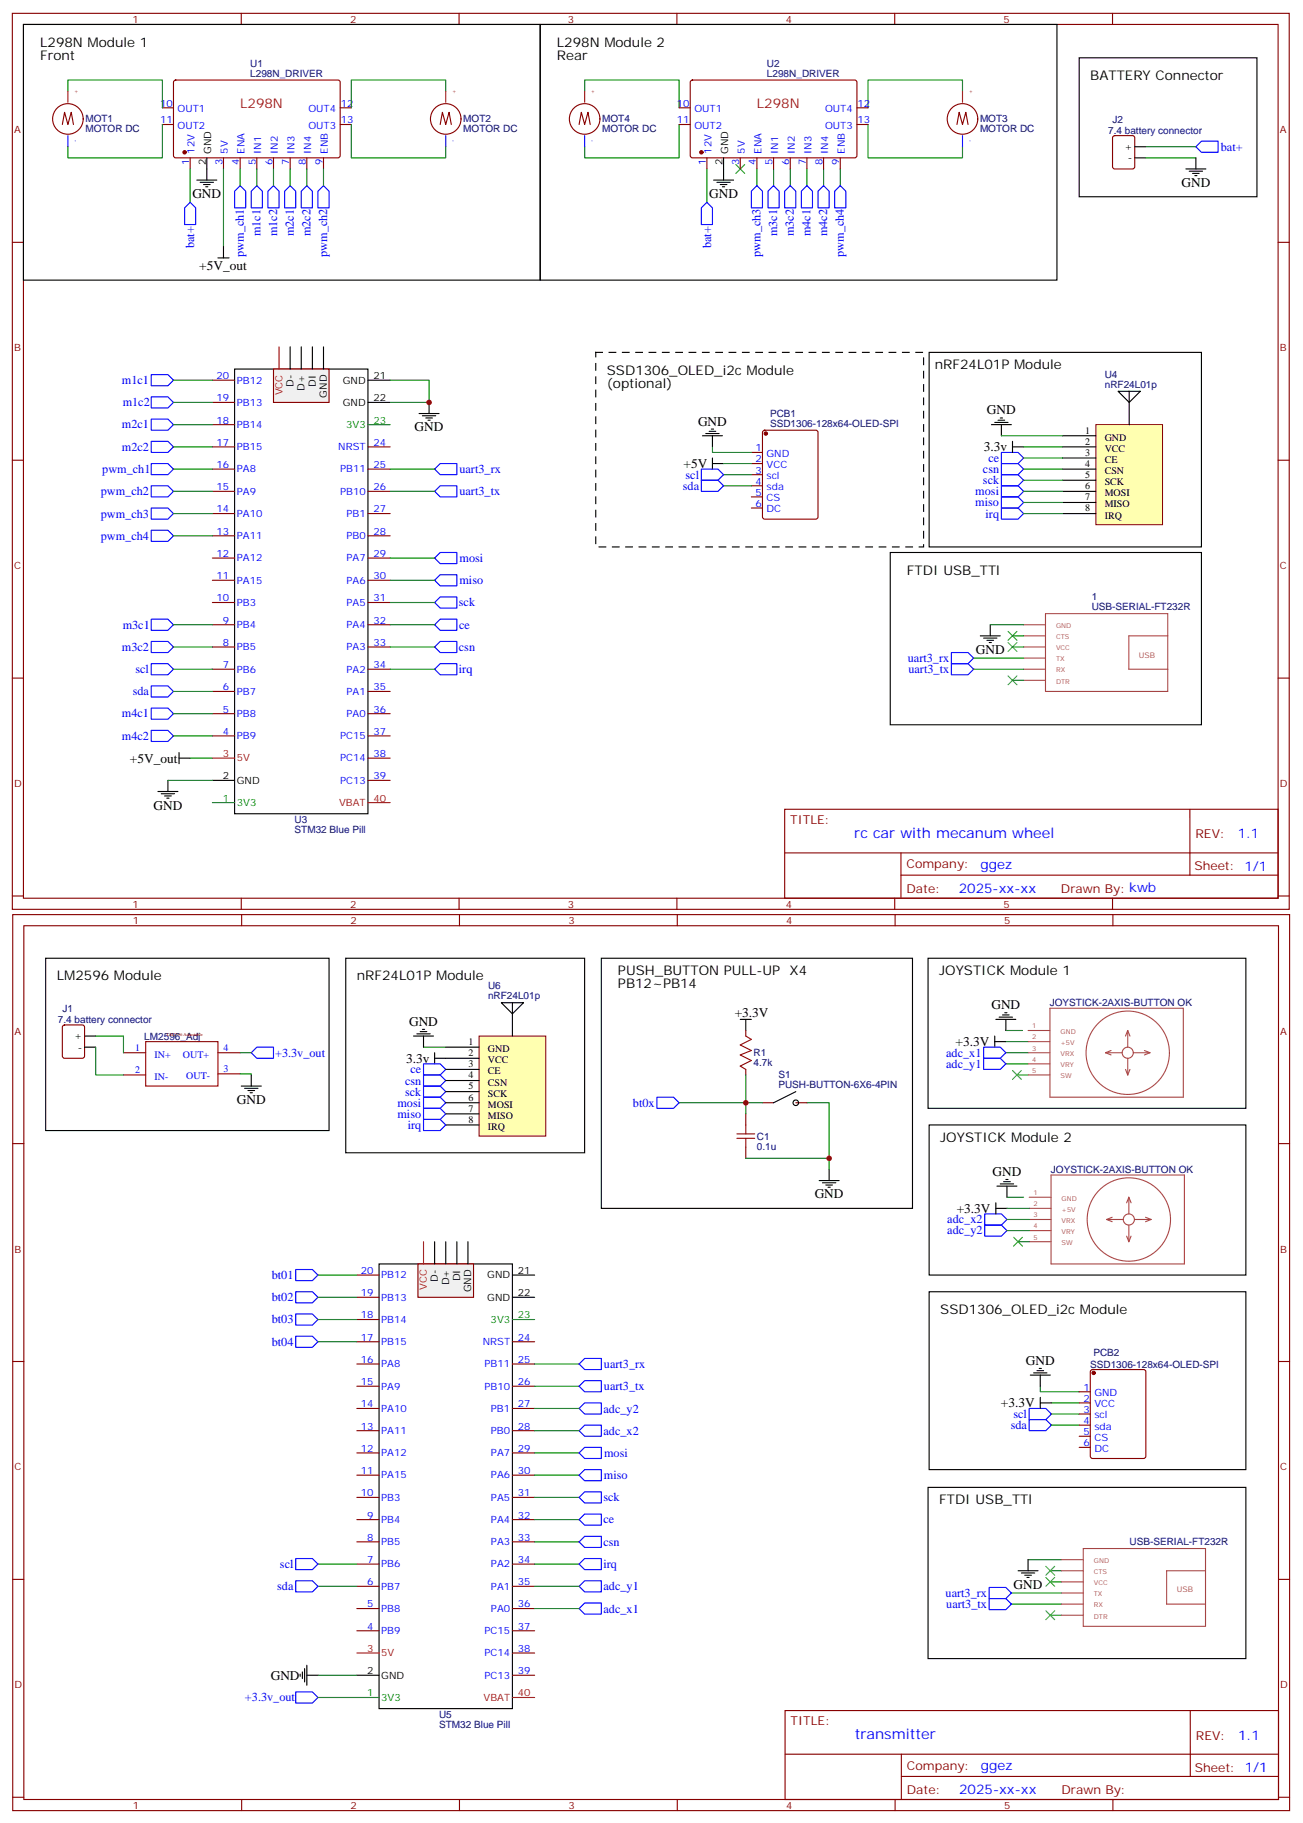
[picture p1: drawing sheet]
<svg xmlns="http://www.w3.org/2000/svg" width="414mm" height="579mm" viewBox="0 0 414 579" stroke-linecap="round" stroke-linejoin="round" font-family="sans-serif">
<g fill="none" stroke="#870000" stroke-width=".35">
<path d="M3.9 4.2h405.4v284.4h-405.4zM7.4 7.8h398.3v277.2h-398.3zM76.6 4.2v3.6M145.7 4.2v3.6M214.9 4.2v3.6M284 4.2v3.6M353.2 4.2v3.6M51.5 34.2h3.6M51.5 39.5h3.6M55.3 25.6l.5-.2 51.8 .1 .4 .6-.1 23.6-.6 .4-51.8-.1-.4-.6v-23.3zM108 34.2h3.5M108 39.5h3.5"/>
<path d="M60.4 50.1v3.5M70.9 50.1v3.5M76.2 50.1v3.5M81.5 50.1v3.5M86.8 50.1v3.5M92.1 50.1v3.5M97.4 50.1v3.5M102.7 50.1v3.5M3.9 76.9h3.5M405.7 76.9h3.6M67.4 134.8h7.1M67.4 127.7h7.1"/>
<path d="M67.4 120.6h7.1M3.9 146h3.5M67.4 155.9h7.1M67.4 148.9h7.1M67.4 141.8h7.1M116.8 155.9h7.1M116.8 148.9h7.1M116.8 141.8h7.1M405.7 146h3.6M67.4 177.1h7.1M67.4 170h7.1M67.4 163h7.1"/>
<path d="M116.8 177.1h7.1M116.8 170h7.1M116.8 163h7.1M67.4 198.3h7.1M67.4 191.2h7.1M67.4 184.1h7.1M116.8 198.3h7.1M116.8 191.2h7.1M116.8 184.1h7.1M3.9 215.2h3.5M67.4 219.4h7.1M67.4 212.4h7.1"/>
<path d="M67.4 205.3h7.1M116.8 219.4h7.1M116.8 212.4h7.1M116.8 205.3h7.1M405.7 215.2h3.6M67.4 233.5h7.1M67.4 226.5h7.1M116.8 233.5h7.1M116.8 226.5h7.1M116.8 240.6h7.1M116.8 247.6h7.1M249.1 256.8h156.6v28.2h-156.6z"/>
<path d="M377.7 256.8v20.9M249.1 270.7h156.5M286 277.7h119.6M286 270.7v14.1M3.9 284.3h3.5M76.6 285v3.6M145.7 285v3.6M214.9 285v3.6M284 285v3.6M353.2 285v3.6M405.7 284.3h3.6"/>
</g>
<circle cx="58.6" cy="48.3" r=".53" fill="#870000" stroke="#870000" stroke-width=".35"/>
<path d="M65.7 50.1v3.5M74.5 117.1h42.3v141.1h-42.3zM116.8 120.6h7.1M116.8 127.7h7.1M67.4 247.6h7.1" fill="none" stroke="#000" stroke-width=".35"/>
<path d="M116.8 134.8h7.1M67.4 254.7h7.1" fill="none" stroke="#090" stroke-width=".35"/>
<path d="M67.4 240.6h7.1M116.8 254.7h7.1" fill="none" stroke="#f00" stroke-width=".35"/>
<path d="M86.8 117.1h17.7v10.6h-17.7z" fill="#f0f0f0" stroke="#870000" stroke-width=".35"/>
<path d="M88.6 110.1v7" fill="none" stroke="#f00" stroke-width=".35"/>
<path d="M92.1 110.1v7M95.6 110.1v7M99.2 110.1v7M102.7 110.1v7" fill="none" stroke="#000" stroke-width=".35"/>
<path d="M347.9 134.8h21.1v31.7h-21.1z" fill="#ffffb0" stroke="#800000" stroke-width=".32"/>
<g fill="none" stroke="#000" stroke-width=".35">
<path d="M7.4 7.8h164.1v81.1h-164.1zM171.5 7.8h164v81.1h-164zM62.5 57.1h6.3M63.5 57.9h4.3M64.6 58.6h2.1M65.3 59.3h.7M65.7 53.6v3.5M226.5 57.1h6.4M227.6 57.9h4.2M228.6 58.6h2.2M229.3 59.3h.7M229.7 50.1v7"/>
<path d="M70.9 78.3v3.5M69.2 81.8h3.5M295 111.8h86.4v61.8h-86.4zM133 131.2h6.4M134.1 131.9h4.2M135.1 132.6h2.2M135.9 133.3h.7M136.2 127.7v3.5M223 138.3h6.3M224 137.6h4.3M225.1 136.9h2.1M225.8 136.2h.7"/>
<path d="M226.2 138.3v3.5M314.7 134.8h6.4M315.8 134.1h4.2M316.8 133.3h2.1M317.5 132.6h.7M317.9 134.8v3.5M337.3 138.3h10.6M354.9 124.2h7.1l-3.5 3.5zM358.5 124.2v10.6M226.2 145.3v3.6M226.2 147.1h3.5M321.4 141.8h3.5"/>
<path d="M321.4 140.1v3.5M337.3 141.8h10.6M337.3 145.3h10.6M337.3 148.9h10.6M337.3 152.4h10.6M337.3 155.9h10.6M337.3 159.5h10.6M282.6 175.3h98.8v54.7h-98.8zM337.3 163h10.6M314.4 198.3v3.5M311.2 201.8h6.3M312.2 202.5h4.3"/>
<path d="M313.3 203.2h2.1M314 203.9h.7M56.8 238.8v3.6M50.1 251.2h6.4M51.2 251.9h4.2M52.2 252.6h2.2M53 253.3h.7M53.3 247.6v3.6M56.8 240.6h3.6M120.3 401.1h42.4v141.1h-42.4zM162.7 404.6h7M162.7 411.7h7"/>
<path d="M113.3 531.6h7"/>
</g>
<g fill="none" stroke="#00f" stroke-width=".35">
<path d="M21.6 43v3.6M76.2 58.9l1.8 1.8v5.3h-3.5v-5.3zM81.5 58.9l1.8 1.8v5.3h-3.5v-5.3zM86.8 58.9l1.8 1.8v5.3h-3.5v-5.3zM92.1 58.9l1.8 1.8v5.3h-3.6v-5.3zM97.4 58.9l1.8 1.8v5.3h-3.6v-5.3zM102.7 58.9l1.8 1.8v5.3h-3.6v-5.3zM141.5 43v3.6M185.6 43v3.6M240.3 58.9l1.7 1.8v5.3h-3.5v-5.3zM245.6 58.9l1.7 1.8v5.3h-3.5v-5.3zM250.9 58.9l1.7 1.8v5.3h-3.5v-5.3z"/>
<path d="M256.2 58.9l1.7 1.8v5.3h-3.5v-5.3zM261.4 58.9l1.8 1.8v5.3h-3.5v-5.3zM266.7 58.9l1.8 1.8v5.3h-3.5v-5.3zM305.5 43v3.6M48 118.9h5.3l1.8 1.7-1.8 1.8h-5.3zM48 125.9h5.3l1.8 1.8-1.8 1.8h-5.3zM48 133h5.3l1.8 1.8-1.8 1.7h-5.3zM48 147.1h5.3l1.8 1.8-1.8 1.7h-5.3zM48 140.1h5.3l1.8 1.7-1.8 1.8h-5.3zM48 154.2h5.3l1.8 1.7-1.8 1.8h-5.3zM138 155.9l1.7-1.7h5.3v3.5h-5.3zM138 148.9l1.7-1.8h5.3v3.5h-5.3z"/>
<path d="M222.6 148.9h5.3l1.8 1.7-1.8 1.8h-5.3zM222.6 152.4h5.3l1.8 1.8-1.8 1.7h-5.3zM317.9 143.6h5.3l1.7 1.7-1.7 1.8h-5.3zM317.9 147.1h5.3l1.7 1.8-1.7 1.7h-5.3zM317.9 150.6h5.3l1.7 1.8-1.7 1.8h-5.3zM317.9 154.2h5.3l1.7 1.7-1.7 1.8h-5.3zM317.9 157.7h5.3l1.7 1.8-1.7 1.7h-5.3zM48 161.2h5.3l1.8 1.8-1.8 1.7h-5.3zM48 168.3h5.3l1.8 1.7-1.8 1.8h-5.3zM138 177.1l1.7-1.8h5.3v3.6h-5.3zM317.9 161.2h5.3l1.7 1.8-1.7 1.7h-5.3zM48 196.5h5.3l1.8 1.8-1.8 1.7h-5.3z"/>
<path d="M138 191.2l1.7-1.8h5.3v3.6h-5.3zM138 184.1l1.7-1.7h5.3v3.5h-5.3zM139.7 196.5h5.3v3.5h-5.3l-1.7-1.7zM48 203.6h5.3l1.8 1.7-1.8 1.8h-5.3zM48 210.6h5.3l1.8 1.8-1.8 1.7h-5.3zM48 217.7h5.3l1.8 1.7-1.8 1.8h-5.3zM139.7 210.6h5.3v3.5h-5.3l-1.7-1.7zM139.7 203.6h5.3v3.5h-5.3l-1.7-1.8zM302 210.6h5.3l1.8 1.8-1.8 1.7h-5.3zM302 207.1h5.3l1.8 1.7-1.8 1.8h-5.3zM48 224.7h5.3l1.8 1.8-1.8 1.7h-5.3zM48 231.8h5.3l1.8 1.7-1.8 1.8h-5.3z"/>
</g>
<path d="M21.6 28.9v3.6M141.5 28.9v3.6M185.6 28.9v3.6M305.5 28.9v3.6M113.3 524.6h7M162.7 538.7h7" fill="none" stroke="#f00" stroke-width=".35"/>
<g fill="none" stroke="#870000" stroke-width=".35">
<path d="M19.8 39.5l.7-3.9 1.1 3.9 1-3.9 .7 3.9M139.7 39.5l.7-3.9 1.1 3.9 1.1-3.9 .7 3.9M183.8 39.5l.7-3.9 1.1 3.9 1.1-3.9 .7 3.9M215.6 34.2h3.5M215.6 39.5h3.5M219.3 25.6l.5-.2 51.8 .1 .4 .6v23.6l-.7 .4-51.8-.1-.4-.6v-23.3zM272 34.2h3.6M272 39.5h3.6M303.8 39.5l.7-3.9 1 3.9 1.1-3.9 .7 3.9M224.4 50.1v3.5M235 50.1v3.5M240.3 50.1v3.5"/>
<path d="M245.6 50.1v3.5M250.9 50.1v3.5M256.2 50.1v3.5M261.4 50.1v3.5M266.7 50.1v3.5M242.3 136.7l.4-.2h16.3l.6 .5 .1 27-.5 .7h-16.5l-.6-.4-.1-27.1zM238.5 147.1h3.5M238.5 143.6h3.5M238.5 150.6h3.5M238.5 154.2h3.5M238.5 157.7h3.5M238.5 161.2h3.5"/>
<path d="M4 290.3h405.4v284.3h-405.4zM7.6 293.8h398.3v277.3h-398.3zM76.7 290.3v3.5M145.9 290.3v3.5M215 290.3v3.5M284.1 290.3v3.5M353.3 290.3v3.5M4 362.9h3.6M405.9 362.9h3.5M113.3 418.7h7M113.3 411.7h7M113.3 404.6h7"/>
<path d="M4 432.1h3.6M113.3 439.9h7M113.3 432.9h7M113.3 425.8h7M162.7 439.9h7M162.7 432.9h7M162.7 425.8h7M405.9 432.1h3.5M113.3 454h7M113.3 447h7M162.7 454h7M162.7 447h7"/>
<path d="M113.3 475.2h7M113.3 468.1h7M113.3 461.1h7M162.7 475.2h7M162.7 468.1h7M162.7 461.1h7M113.3 496.4h7M113.3 489.3h7M113.3 482.2h7M162.7 496.4h7M162.7 489.3h7M162.7 482.2h7"/>
<path d="M4 501.2h3.6M113.3 517.5h7M113.3 510.5h7M113.3 503.4h7M162.7 517.5h7M162.7 510.5h7M162.7 503.4h7M405.9 501.2h3.5M162.7 524.6h7M162.7 531.6h7M249.2 542.8h156.7v28.3h-156.7zM249.3 556.7h156.4"/>
<path d="M286.1 556.7v14.1M377.8 542.9l.1 20.8M4 570.4h3.6M76.7 571.1v3.5M145.9 571.1v3.5M215 571.1v3.5M284.1 571.1v3.5M286.1 563.7h119.6M353.3 571.1v3.5M405.9 570.4h3.5"/>
<circle cx="21.6" cy="37.7" r="4.9"/>
<circle cx="141.5" cy="37.7" r="4.9"/>
<circle cx="185.6" cy="37.7" r="4.9"/>
<circle cx="305.5" cy="37.7" r="4.9"/>
</g>
<g fill="none" stroke="#008700" stroke-width=".35">
<path d="M21.6 28.9v-3.5h29.9v8.8M51.5 39.5v10.6h-29.9v-3.5M111.5 39.5v10.6h30v-3.5M141.5 28.9v-3.5h-30v8.8M185.6 28.9v-3.5h30v8.8M215.6 39.5v10.6h-30v-3.5M275.6 39.5v10.6h29.9v-3.5M305.5 28.9v-3.5h-29.9v8.8M60.4 53.6v10.6M70.9 53.6v24.7M76.2 53.6v5.3M81.5 53.6v5.3"/>
<path d="M86.8 53.6v5.3M92.1 53.6v5.3M97.4 53.6v5.3M102.7 53.6v5.3M224.4 53.6v10.6M240.3 53.6v5.3M245.6 53.6v5.3M250.9 53.6v5.3M256.2 53.6v5.3M261.4 53.6v5.3M266.7 53.6v5.3M55.1 120.6h12.3"/>
<path d="M55.1 127.7h12.3M55.1 134.8h12.3M123.9 120.6h12.3v7.1h-12.3M317.9 138.3h19.4M55.1 141.8h12.3M55.1 148.9h12.3M55.1 155.9h12.3M123.9 148.9h14.1M123.9 155.9h14.1M226.2 141.8v1.8h12.3M229.7 147.1h8.8M229.7 150.6h8.8"/>
<path d="M229.7 154.2h8.8M55.1 163h12.3M55.1 170h12.3M123.9 177.1h14.1M55.1 198.3h12.3M123.9 198.3h14.1M123.9 184.1h14.1M123.9 191.2h14.1M314.4 198.3h10.5M55.1 205.3h12.3M55.1 212.4h12.3M55.1 219.4h12.3"/>
<path d="M123.9 205.3h14.1M123.9 212.4h14.1M309.1 212.4h15.8M309.1 208.8h15.8M321.4 205.3h3.5M321.4 215.9h3.5M321.4 201.8h3.5M55.1 226.5h12.3M55.1 233.5h12.3M60.4 240.6h7"/>
</g>
<path d="M233.6 52.2l2.8 2.8M236.4 52.2l-2.8 2.8M320 200.4l2.8 2.8M320 203.9l2.8 2.8M320 214.5l2.8 2.8M322.8 200.4l-2.8 2.8M322.8 203.9l-2.8 2.8M322.8 214.5l-2.8 2.8" fill="none" stroke="#3c3" stroke-width=".35"/>
<g fill="#870000" stroke="#870000" stroke-width=".35">
<circle cx="222.6" cy="48.3" r=".53"/>
<circle cx="243.1" cy="137.6" r=".53"/>
</g>
<path d="M324.9 198.3h7M331.9 194.7h38.8v24.7h-38.8zM324.9 212.4h7M324.9 208.8h7M324.9 201.8h7M324.9 215.9h7M324.9 205.3h7M370.7 201.8h-12.4v10.6h12.4" fill="none" stroke="#a64a4a" stroke-width=".35"/>
<path d="M189.1 111.8h104.1v61.8h-104.1z" fill="none" stroke="#000" stroke-width=".35" stroke-dasharray="2.1 2.1"/>
<path d="M162.7 418.7h7M113.3 538.7h7" fill="none" stroke="#090" stroke-width=".35"/>
<path d="M132.7 401.1h17.6v10.6h-17.6z" fill="#f0f0f0" stroke="#870000" stroke-width=".35"/>
<path d="M134.4 394.1v7" fill="none" stroke="#f00" stroke-width=".35"/>
<g fill="none" stroke="#000" stroke-width=".35">
<path d="M109.7 304.1h75.9v61.7h-75.9zM131.3 328.8h6.3M132.3 328.1h4.3M133.4 327.4h2.1M134.1 326.7h.7M134.4 328.8v3.5M138 334.1v3.5M138 335.8h3.5M138 394.1v7M141.5 394.1v7M145 394.1v7M148.6 394.1v7"/>
<path d="M295 409.9h100.5v56.5h-100.5zM327.1 436.4h6.3M328.1 435.7h4.3M329.2 435h2.1M329.9 434.3h.7M330.2 436.4v3.5M330.2 445.2h3.6M330.2 443.4v3.6M294.6 472h100.9v54.3h-100.9zM323.2 498.5h6.3M324.2 499.2h4.3M325.3 499.9h2.1"/>
<path d="M326.4 494.9v3.6M326 500.6h.7"/>
</g>
<path d="M134.4 337.6h5.3l1.8 1.8-1.8 1.7h-5.3zM134.4 355.2h5.3l1.8 1.8-1.8 1.8h-5.3zM134.4 351.7h5.3l1.8 1.8-1.8 1.7h-5.3zM134.4 348.2h5.3l1.8 1.8-1.8 1.7h-5.3zM134.4 344.7h5.3l1.8 1.7-1.8 1.8h-5.3zM134.4 341.1h5.3l1.8 1.8-1.8 1.8h-5.3zM326.7 450.5h5.3l1.8 1.8-1.8 1.7h-5.3zM326.7 447h5.3l1.8 1.7-1.8 1.8h-5.3zM314 503.8h5.3l1.8 1.7-1.8 1.8h-5.3zM314 507.3h5.3l1.8 1.8-1.8 1.7h-5.3z" fill="none" stroke="#00f" stroke-width=".35"/>
<path d="M134.4 332.3h7.1M330.2 439.9v1.8h12.4M333.8 452.3h8.8M333.8 448.7h8.8M333.8 445.2h8.8M326.4 494.9h10.5M333.4 498.5h3.5M321.1 505.5h15.8M321.1 509.1h15.8M333.4 502h3.5M333.4 512.6h3.5" fill="none" stroke="#008700" stroke-width=".35"/>
<path d="M346.3 434.8l.5-.2h16.2l.7 .5v27l-.4 .7h-16.5l-.6-.4-.1-27.1zM342.6 445.2h3.5M342.6 441.7h3.5M342.6 448.7h3.5M342.6 452.3h3.5M342.6 455.8h3.5M342.6 459.3h3.5" fill="none" stroke="#870000" stroke-width=".35"/>
<circle cx="347.2" cy="435.7" r=".53" fill="#870000" stroke="#870000" stroke-width=".35"/>
<path d="M332 497.1l2.8 2.8M334.8 497.1l-2.8 2.8M332 511.2l2.8 2.8M332 500.6l2.8 2.8M334.8 511.2l-2.8 2.8M334.8 500.6l-2.8 2.8" fill="none" stroke="#3c3" stroke-width=".35"/>
<path d="M336.9 498.5h7M336.9 494.9h7M343.9 491.4h38.8v24.7h-38.8zM382.7 498.5h-12.4v10.6h12.4M336.9 509.1h7M336.9 505.5h7M336.9 512.6h7M336.9 502h7" fill="none" stroke="#a64a4a" stroke-width=".35"/>
<path d="M152.1 328.8h21.1v31.7h-21.1z" fill="#ffffb0" stroke="#800000" stroke-width=".32"/>
<g fill="none" stroke="#000" stroke-width=".35">
<path d="M342.6 18.3h56.4v44.1h-56.4zM360.2 50.1h3.5M360.2 46.6h3.5M376.4 53.6h6.4M377.5 54.3h4.2M378.6 55h2.1M379.3 55.7h.7M379.6 50.1v3.5M14.5 304.1h90v54.7h-90zM159.1 318.2h7.1l-3.5 3.5zM162.7 318.2v10.6M190.9 304.1h98.8v79.4h-98.8z"/>
<path d="M294.6 304.1h100.9v47.6h-100.9zM26.8 332.3h3.6M26.8 328.8h3.6M141.5 332.3h10.6M141.5 335.8h10.6M141.5 339.4h10.6M235 323.5h3.5M236.7 323.5v3.5M315.8 330.6h3.5M315.8 328.8v3.5M316.1 323.5h6.4M317.2 322.8h4.2"/>
<path d="M318.2 322.1h2.2M318.9 321.4h.8M319.3 323.5v3.5M76.6 344.7h6.3M77.6 345.4h4.3M78.7 346.1h2.1M79.4 346.8h.7M79.8 341.1v3.6M141.5 342.9h10.6M141.5 346.4h10.6M141.5 350h10.6M141.5 353.5h10.6"/>
<path d="M141.5 357h10.6M252.6 346.4l-7 3.6M295 357h100.5v47.6h-100.5zM260 374.6h6.4M261.1 375.4h4.2M262.1 376.1h2.2M262.9 376.8h.7M263.2 371.1v3.5M316.5 376.4h6.3M317.5 375.7h4.3M318.6 375h2.1M319.3 374.3h.7"/>
<path d="M319.7 376.4v3.5M316.1 383.5h3.6M316.1 381.7v3.5M95.3 531.3v.7M96 530.6v2.1M96.7 529.5v4.3M97.4 531.6h3.5M97.4 528.5v6.3"/>
<circle cx="252.6" cy="350" r=".88"/>
</g>
<g fill="none" stroke="#a64a4a" stroke-width=".35">
<path d="M333.3 320h42.3v28.2h-42.3zM326.4 327h6.9M326.4 330.6h6.9M326.4 334.1h6.9M326.4 337.6h6.9M350.9 334.1h5.3M350.9 334.1l1.8 .7M352.7 333.4l-1.8 .7M357.3 339.4l.7 1.7M358 327v5.3M358 335.8v5.3M358 327l-.7 1.8"/>
<path d="M358 327l.7 1.8M358.7 339.4l-.7 1.7M363.3 333.4l1.8 .7M365.1 334.1h-5.3a1.76 1.76 0 0 0-2.7-1.5 1.76 1.76 0 0 0-.1 3 1.76 1.76 0 0 0 2.8-1.4M365.1 334.1l-1.8 .7M371.2 334.1a13.2 13.2 0 0 0-19.4-11.7 13.2 13.2 0 0 0-1.3 22.6 13.2 13.2 0 0 0 20.6-9.3l.1-1.5M326.4 341.1h6.9M326.7 379.9h7M333.7 372.9h42.3v28.2h-42.3zM358.3 379.9v5.3M358.3 379.9l-.7 1.8M358.3 379.9l.8 1.8"/>
<path d="M326.7 383.5h7M326.7 387h7M326.7 390.5h7M326.7 394.1h7M351.3 387h5.3M351.3 387l1.8 .7M353.1 386.3l-1.8 .7M357.6 392.3l.7 1.8M358.3 388.8v5.3M359.1 392.3l-.8 1.8M363.6 386.3l1.8 .7M365.4 387h-5.3a1.76 1.76 0 0 0-2.6-1.5 1.76 1.76 0 0 0-.1 3 1.76 1.76 0 0 0 2.7-1.3"/>
<path d="M365.4 387l-1.8 .7M371.6 387a13.2 13.2 0 0 0-19.4-11.7 13.2 13.2 0 0 0-1.3 22.6 13.2 13.2 0 0 0 20.6-9.3l.1-1.5"/>
</g>
<path d="M46.2 330.6h23v14.1h-23zM236.7 328.8l1.8 1-3.5 1.8 3.5 1.8-3.5 1.4 3.5 1.7-3.5 1.8 1.7 1.1M233.9 359.8h5.7M236.7 357v2.8M233.9 361.2h5.7M236.7 361.2v2.9" fill="none" stroke="#a10000" stroke-width=".35"/>
<path d="M353.4 43.2l.5-.2h5.6l.7 .5v9.4l-.4 .7h-5.9l-.7-.4v-9.5zM20 325.5l.5-.2h5.6l.7 .4v9.4l-.4 .7h-5.9l-.7-.4v-9.4zM39.2 334.1h7M69.2 334.1h7M236.7 327v1.8M236.7 339.4v1.7M39.2 341.1h7M69.2 340.8h7M236.7 353.5v3.5M242 350h3.6M252.6 350h3.6M236.7 364.1v3.5" fill="none" stroke="#870000" stroke-width=".35"/>
<g fill="none" stroke="#008700" stroke-width=".35">
<path d="M363.7 46.6h15.9M363.7 50.1h15.9M324.9 141.8h12.4M324.9 145.3h12.4M324.9 148.9h12.4M324.9 152.4h12.4M324.9 155.9h12.4M324.9 159.5h12.4M324.9 163h12.4M53.3 247.6h14.1M30.4 328.8h8.8v5.3M30.4 332.3v8.8h8.8"/>
<path d="M76.2 334.1h3.6M319.3 327h5.3M319.3 337.6h7.1M319.3 334.1h7.1M319.3 330.6h7.1M76.2 340.8h3.6v.3M236.7 341.1v8.9h-21.1M242 350h-5.3v3.5M256.2 350h7v21.1M322.8 341.1h3.6M236.7 367.6h26.5M319.7 379.9h5.2"/>
<path d="M319.7 383.5h7M319.7 387h7M319.7 390.5h7M323.2 394.1h3.5M100.9 404.6h12.4M100.9 411.7h12.4M100.9 418.7h12.4M100.9 425.8h12.4M169.7 439.9h14.1M169.7 432.9h14.1M169.7 454h14.1M169.7 447h14.1"/>
<path d="M169.7 475.2h14.1M169.7 468.1h14.1M169.7 461.1h14.1M100.9 496.4h12.4M169.7 496.4h14.1M169.7 489.3h14.1M169.7 482.2h14.1M100.9 503.4h12.4M169.7 510.5h14.1M169.7 503.4h14.1M100.9 538.7h12.4M100.9 531.6h12.4"/>
</g>
<g fill="none" stroke="#00f" stroke-width=".35">
<path d="M381.4 44.8h5.3v3.5h-5.3l-1.8-1.7zM60.4 64.2l1.7 1.8v5.3h-3.5v-5.3zM224.4 64.2l1.8 1.8v5.3h-3.6v-5.3zM79.8 334.1l1.7-1.8h5.3v3.5h-5.3zM312.2 332.3h5.3l1.8 1.8-1.8 1.7h-5.3zM312.2 335.8h5.3l1.8 1.8-1.8 1.8h-5.3zM208.5 348.2h5.3l1.8 1.8-1.8 1.7h-5.3zM312.6 388.8h5.3l1.8 1.7-1.8 1.8h-5.3zM312.6 385.2h5.3l1.8 1.8-1.8 1.8h-5.3zM93.9 402.9h5.3l1.7 1.7-1.7 1.8h-5.3zM93.9 409.9h5.3l1.7 1.8-1.7 1.8h-5.3zM93.9 417h5.3l1.7 1.7-1.7 1.8h-5.3z"/>
<path d="M93.9 424h5.3l1.7 1.8-1.7 1.8h-5.3zM183.8 432.9l1.8-1.8h5.3v3.5h-5.3zM183.8 439.9l1.8-1.7h5.3v3.5h-5.3zM183.8 454l1.8-1.7h5.3v3.5h-5.3zM183.8 447l1.8-1.8h5.3v3.5h-5.3zM183.8 468.1l1.8-1.7h5.3v3.5h-5.3zM183.8 461.1l1.8-1.8h5.3v3.5h-5.3zM183.8 475.2l1.8-1.8h5.3v3.6h-5.3zM93.9 494.6h5.3l1.7 1.8-1.7 1.7h-5.3zM183.8 489.3l1.8-1.8h5.3v3.6h-5.3zM183.8 496.4l1.8-1.8h5.3v3.5h-5.3zM185.6 480.5h5.3v3.5h-5.3l-1.8-1.8z"/>
<path d="M93.9 501.7h5.3l1.7 1.7-1.7 1.8h-5.3zM183.8 510.5l1.8-1.8h5.3v3.5h-5.3zM183.8 503.4l1.8-1.7h5.3v3.5h-5.3zM93.9 536.9h5.3l1.7 1.8-1.7 1.8h-5.3z"/>
</g>
<path d="M321.4 339.7l2.8 2.8M324.2 339.7l-2.8 2.8M321.8 392.6l2.8 2.9M324.6 392.6l-2.8 2.9" fill="none" stroke="#3c3" stroke-width=".35"/>
<g fill="#c00">
<circle cx="136.2" cy="127.7" r=".88"/>
<circle cx="263.2" cy="367.6" r=".88"/>
<circle cx="236.7" cy="350" r=".88"/>
</g>
<g font-size="4.6" fill="#00f">
<text x="271.2" y="265.8">rc car with mecanum wheel</text>
<text x="271.3" y="551.9">transmitter</text>
</g>
<g font-size="4.2">
<text x="12.7" y="14.8">L298N Module 1</text>
<text x="176.8" y="14.8">L298N Module 2</text>
<text x="12.7" y="19">Front</text>
<text x="176.8" y="19">Rear</text>
<text x="346.1" y="25.4">BATTERY Connector</text>
<text x="375" y="59.3">GND</text>
<text x="61.1" y="62.8">GND</text>
<text x="225.1" y="62.8">GND</text>
<text x="63.2" y="85.8">+5V_out</text>
<text x="192.7" y="118.9">SSD1306_OLED_i2c Module</text>
<text x="296.7" y="117.1">nRF24L01P Module</text>
<text x="192.7" y="123.1">(optional)</text>
<text x="313.3" y="131.5">GND</text>
<text x="131.6" y="136.9">GND</text>
<text x="221.6" y="135.1">GND</text>
<text x="312.3" y="143.2">3.3v</text>
<text x="217" y="148.5">+5V</text>
<text x="287.9" y="182.4">FTDI USB_TTl</text>
<text x="309.8" y="207.4">GND</text>
<text x="41.2" y="242">+5V_out</text>
<text x="48.7" y="257.2">GND</text>
<text x="18" y="311.1">LM2596 Module</text>
<text x="113.3" y="311.1">nRF24L01P Module</text>
<text x="196.2" y="309.4">PUSH_BUTTON PULL-UP</text>
<text x="250.7" y="309.4">X4</text>
<text x="298.1" y="309.4">JOYSTICK Module 1</text>
<text x="196.2" y="313.6">PB12~PB14</text>
<text x="233.2" y="322.8">+3.3V</text>
<text x="314.7" y="320.3">GND</text>
<text x="129.9" y="325.5">GND</text>
<text x="303.3" y="332">+3.3V</text>
<text x="128.9" y="337.2">3.3v</text>
<text x="75.2" y="350.3">GND</text>
<text x="298.5" y="362.3">JOYSTICK Module 2</text>
<text x="315.1" y="373.2">GND</text>
<text x="258.6" y="380.3">GND</text>
<text x="303.7" y="384.9">+3.3V</text>
<text x="298.5" y="417">SSD1306_OLED_i2c Module</text>
<text x="325.6" y="433.2">GND</text>
<text x="317.7" y="446.6">+3.3V</text>
<text x="298.1" y="477.3">FTDI USB_TTl</text>
<text x="321.8" y="504.1">GND</text>
<text x="85.9" y="533">GND</text>
</g>
<g font-size="4.2" fill="#f00">
<text x="76.2" y="34.2">L298N</text>
<text x="240.3" y="34.2">L298N</text>
</g>
<g font-size="4.2" fill="#00f">
<text x="392.9" y="266.1">1.1</text>
<text x="311.3" y="275.6">ggez</text>
<text x="304.3" y="283.4">2025-xx-xx</text>
<text x="393" y="552.1">1.1</text>
<text x="311.4" y="561.7">ggez</text>
<text x="304.5" y="569.5">2025-xx-xx</text>
</g>
<g font-size="3.9" fill="#00f">
<text x="387.6" y="47.8">bat+</text>
<text x="82.7" y="75" transform="rotate(-90 82.7 75)">m1c1</text>
<text x="88" y="75" transform="rotate(-90 88 75)">m1c2</text>
<text x="93.3" y="75" transform="rotate(-90 93.3 75)">m2c1</text>
<text x="98.6" y="75" transform="rotate(-90 98.6 75)">m2c2</text>
<text x="246.7" y="75" transform="rotate(-90 246.7 75)">m3c1</text>
<text x="252" y="75" transform="rotate(-90 252 75)">m3c2</text>
<text x="257.3" y="75" transform="rotate(-90 257.3 75)">m4c1</text>
<text x="262.6" y="75" transform="rotate(-90 262.6 75)">m4c2</text>
<text x="61.7" y="78.8" transform="rotate(-90 61.7 78.8)">bat+</text>
<text x="77.4" y="81.5" transform="rotate(-90 77.4 81.5)">pwm_ch1</text>
<text x="103.9" y="81.5" transform="rotate(-90 103.9 81.5)">pwm_ch2</text>
<text x="225.7" y="78.8" transform="rotate(-90 225.7 78.8)">bat+</text>
<text x="241.4" y="81.5" transform="rotate(-90 241.4 81.5)">pwm_ch3</text>
<text x="267.9" y="81.5" transform="rotate(-90 267.9 81.5)">pwm_ch4</text>
<text x="38.7" y="121.9">m1c1</text>
<text x="38.9" y="128.9">m1c2</text>
<text x="38.7" y="136">m2c1</text>
<text x="38.7" y="143">m2c2</text>
<text x="313.8" y="146.6">ce</text>
<text x="32.5" y="150.1">pwm_ch1</text>
<text x="145.9" y="150.2">uart3_rx</text>
<text x="216.8" y="155.4">sda</text>
<text x="217.6" y="151.9">scl</text>
<text x="312" y="150.1">csn</text>
<text x="312" y="153.7">sck</text>
<text x="32" y="157.2">pwm_ch2</text>
<text x="145.8" y="157.2">uart3_tx</text>
<text x="309.6" y="157.2">mosi</text>
<text x="309.6" y="160.7">miso</text>
<text x="32" y="164.3">pwm_ch3</text>
<text x="312.9" y="164.3">irq</text>
<text x="32" y="171.3">pwm_ch4</text>
<text x="145.9" y="178.3">mosi</text>
<text x="145.8" y="185.3">miso</text>
<text x="145.7" y="192.4">sck</text>
<text x="38.9" y="199.5">m3c1</text>
<text x="145.7" y="199.5">ce</text>
<text x="38.7" y="206.5">m3c2</text>
<text x="145.7" y="206.5">csn</text>
<text x="43" y="213.6">scl</text>
<text x="145.7" y="213.6">irq</text>
<text x="288.2" y="210.1">uart3_rx</text>
<text x="288.4" y="213.6">uart3_tx</text>
<text x="42.1" y="220.7">sda</text>
<text x="38.7" y="227.7">m4c1</text>
<text x="38.7" y="234.7">m4c2</text>
<text x="87.3" y="335.3">+3.3v_out</text>
<text x="300.4" y="335.3">adc_x1</text>
<text x="130.3" y="340.6">ce</text>
<text x="300.4" y="338.8">adc_y1</text>
<text x="128.6" y="347.7">sck</text>
<text x="128.6" y="344.2">csn</text>
<text x="126.2" y="351.2">mosi</text>
<text x="200.9" y="351.2">bt0x</text>
<text x="126.2" y="354.8">miso</text>
<text x="129.4" y="358.3">irq</text>
<text x="300.7" y="388.2">adc_x2</text>
<text x="300.7" y="391.7">adc_y2</text>
<text x="86.3" y="405.8">bt01</text>
<text x="86.3" y="412.9">bt02</text>
<text x="86.3" y="420">bt03</text>
<text x="86.3" y="427">bt04</text>
<text x="191.7" y="434.2">uart3_rx</text>
<text x="191.7" y="441.2">uart3_tx</text>
<text x="191.6" y="448.4">adc_y2</text>
<text x="321.7" y="450">scl</text>
<text x="191.6" y="455.4">adc_x2</text>
<text x="320.8" y="453.5">sda</text>
<text x="191.8" y="462.3">mosi</text>
<text x="191.7" y="469.3">miso</text>
<text x="191.5" y="476.4">sck</text>
<text x="191.6" y="483.4">ce</text>
<text x="191.5" y="490.5">csn</text>
<text x="88.9" y="497.6">scl</text>
<text x="191.5" y="497.6">irq</text>
<text x="88" y="504.7">sda</text>
<text x="191.6" y="504.7">adc_y1</text>
<text x="300.2" y="506.8">uart3_rx</text>
<text x="191.6" y="511.8">adc_x1</text>
<text x="300.4" y="510.3">uart3_tx</text>
<text x="77.8" y="540">+3.3v_out</text>
</g>
<g font-size="3.9" fill="#800">
<text x="250.9" y="261.4">TITLE:</text>
<text x="379.5" y="266.1">REV:</text>
<text x="287.8" y="275.6">Company:</text>
<text x="379.1" y="276.2">Sheet: 1/1</text>
<text x="287.8" y="283.3">Date:</text>
<text x="336.8" y="283.4">Drawn By: kwb</text>
<text x="251" y="547.4">TITLE:</text>
<text x="379.6" y="552.1">REV:</text>
<text x="287.9" y="561.6">Company:</text>
<text x="379.3" y="562.2">Sheet: 1/1</text>
<text x="287.9" y="569.3">Date:</text>
<text x="336.9" y="569.4">Drawn By:</text>
</g>
<g font-size="3.2" fill="#800">
<text x="42" y="7.2">1</text>
<text x="111.2" y="7.2">2</text>
<text x="180.3" y="7.2">3</text>
<text x="249.4" y="7.2">4</text>
<text x="318.6" y="7.2">5</text>
<text x="4.4" y="42.3">A</text>
<text x="406.3" y="42.3">A</text>
<text x="4.4" y="111.5">B</text>
<text x="406.3" y="111.5">B</text>
<text x="4.4" y="180.6">C</text>
<text x="406.3" y="180.6">C</text>
<text x="4.4" y="249.8">D</text>
<text x="406.3" y="249.8">D</text>
<text x="42" y="288">1</text>
<text x="42.1" y="293.3">1</text>
<text x="111.2" y="288">2</text>
<text x="111.3" y="293.3">2</text>
<text x="180.3" y="288">3</text>
<text x="180.4" y="293.3">3</text>
<text x="249.4" y="288">4</text>
<text x="249.6" y="293.3">4</text>
<text x="318.6" y="288">5</text>
<text x="318.7" y="293.3">5</text>
<text x="4.6" y="328.4">A</text>
<text x="406.4" y="328.4">A</text>
<text x="4.6" y="397.5">B</text>
<text x="406.4" y="397.5">B</text>
<text x="4.6" y="466.6">C</text>
<text x="406.4" y="466.6">C</text>
<text x="4.6" y="535.8">D</text>
<text x="406.4" y="535.8">D</text>
<text x="42.1" y="574.1">1</text>
<text x="111.3" y="574.1">2</text>
<text x="180.4" y="574.1">3</text>
<text x="249.6" y="574.1">4</text>
<text x="318.7" y="574.1">5</text>
</g>
<g font-size="3.2" fill="#000080">
<text x="79.4" y="21.2">U1</text>
<text x="243.5" y="21.2">U2</text>
<text x="79.4" y="24.3">L298N_DRIVER</text>
<text x="243.5" y="24.3">L298N_DRIVER</text>
<text x="27.1" y="42">MOTOR DC</text>
<text x="27.1" y="38.8">MOT1</text>
<text x="147.1" y="42">MOTOR DC</text>
<text x="147.1" y="38.8">MOT2</text>
<text x="191.2" y="42">MOTOR DC</text>
<text x="191.2" y="38.8">MOT4</text>
<text x="311.1" y="42">MOTOR DC</text>
<text x="311.1" y="38.8">MOT3</text>
<text x="353.2" y="38.9">J2</text>
<text x="351.8" y="42.4">7.4 battery connector</text>
<text x="350.7" y="119.9">U4</text>
<text x="350.7" y="123.1">nRF24L01p</text>
<text x="244.4" y="135.5">SSD1306-128x64-OLED-SPI</text>
<text x="244.4" y="132.3">PCB1</text>
<text x="346.5" y="190.5">1</text>
<text x="346.5" y="193.7">USB-SERIAL-FT232R</text>
<text x="93.5" y="261.1">U3</text>
<text x="93.5" y="264.2">STM32 Blue Pill</text>
<text x="154.9" y="317.1">nRF24L01p</text>
<text x="154.9" y="314">U6</text>
<text x="19.8" y="321.1">J1</text>
<text x="333.3" y="319.4">JOYSTICK-2AXIS-BUTTON OK</text>
<text x="18.4" y="324.7">7.4 battery connector</text>
<text x="45.8" y="329.9">LM2596_Adj</text>
<text x="239.2" y="335.3">R1</text>
<text x="239.2" y="338.4">4.7k</text>
<text x="247.1" y="345.4">PUSH-BUTTON-6X6-4PIN</text>
<text x="247.1" y="342.2">S1</text>
<text x="240.3" y="364.8">0.1u</text>
<text x="240.3" y="361.7">C1</text>
<text x="333.6" y="372.3">JOYSTICK-2AXIS-BUTTON OK</text>
<text x="347.1" y="430.5">PCB2</text>
<text x="346.1" y="434">SSD1306-128x64-OLED-SPI</text>
<text x="358.5" y="490.4">USB-SERIAL-FT232R</text>
<text x="139.4" y="545">U5</text>
<text x="139.4" y="548.2">STM32 Blue Pill</text>
</g>
<g font-size="3.2" fill="#00f">
<text x="50.9" y="33.9">10</text>
<text x="56.4" y="35.6">OUT1</text>
<text x="97.9" y="35.6">OUT4</text>
<text x="108.2" y="33.9">12</text>
<text x="214.9" y="33.9">10</text>
<text x="220.4" y="35.6">OUT1</text>
<text x="261.9" y="35.6">OUT4</text>
<text x="272.2" y="33.9">12</text>
<text x="50.9" y="39.2">11</text>
<text x="56.4" y="40.9">OUT2</text>
<text x="97.9" y="40.9">OUT3</text>
<text x="108.2" y="39.2">13</text>
<text x="214.9" y="39.2">11</text>
<text x="220.4" y="40.9">OUT2</text>
<text x="261.9" y="40.9">OUT3</text>
<text x="272.2" y="39.2">13</text>
<text x="60" y="52.3" transform="rotate(-90 60 52.3)">1</text>
<text x="61.8" y="48.8" transform="rotate(-90 61.8 48.8)">12V</text>
<text x="70.6" y="52.3" transform="rotate(-90 70.6 52.3)">3</text>
<text x="72.4" y="48.8" transform="rotate(-90 72.4 48.8)">5V</text>
<text x="75.9" y="52.3" transform="rotate(-90 75.9 52.3)">4</text>
<text x="77.6" y="48.8" transform="rotate(-90 77.6 48.8)">ENA</text>
<text x="81.2" y="52.3" transform="rotate(-90 81.2 52.3)">5</text>
<text x="82.9" y="48.8" transform="rotate(-90 82.9 48.8)">IN1</text>
<text x="86.5" y="52.3" transform="rotate(-90 86.5 52.3)">6</text>
<text x="88.2" y="48.8" transform="rotate(-90 88.2 48.8)">IN2</text>
<text x="91.8" y="52.3" transform="rotate(-90 91.8 52.3)">7</text>
<text x="93.5" y="48.8" transform="rotate(-90 93.5 48.8)">IN3</text>
<text x="97" y="52.3" transform="rotate(-90 97 52.3)">8</text>
<text x="98.8" y="48.8" transform="rotate(-90 98.8 48.8)">IN4</text>
<text x="102.3" y="52.3" transform="rotate(-90 102.3 52.3)">9</text>
<text x="104.1" y="48.8" transform="rotate(-90 104.1 48.8)">ENB</text>
<text x="224" y="52.3" transform="rotate(-90 224 52.3)">1</text>
<text x="225.8" y="48.8" transform="rotate(-90 225.8 48.8)">12V</text>
<text x="234.6" y="52.3" transform="rotate(-90 234.6 52.3)">3</text>
<text x="236.4" y="48.8" transform="rotate(-90 236.4 48.8)">5V</text>
<text x="239.9" y="52.3" transform="rotate(-90 239.9 52.3)">4</text>
<text x="241.7" y="48.8" transform="rotate(-90 241.7 48.8)">ENA</text>
<text x="245.2" y="52.3" transform="rotate(-90 245.2 52.3)">5</text>
<text x="247" y="48.8" transform="rotate(-90 247 48.8)">IN1</text>
<text x="250.5" y="52.3" transform="rotate(-90 250.5 52.3)">6</text>
<text x="252.3" y="48.8" transform="rotate(-90 252.3 48.8)">IN2</text>
<text x="255.8" y="52.3" transform="rotate(-90 255.8 52.3)">7</text>
<text x="257.6" y="48.8" transform="rotate(-90 257.6 48.8)">IN3</text>
<text x="261.1" y="52.3" transform="rotate(-90 261.1 52.3)">8</text>
<text x="262.9" y="48.8" transform="rotate(-90 262.9 48.8)">IN4</text>
<text x="266.4" y="52.3" transform="rotate(-90 266.4 52.3)">9</text>
<text x="268.1" y="48.8" transform="rotate(-90 268.1 48.8)">ENB</text>
<text x="68.7" y="120.3">20</text>
<text x="75.2" y="121.7">PB12</text>
<text x="68.7" y="127.4">19</text>
<text x="75.2" y="128.8">PB13</text>
<text x="68.7" y="134.4">18</text>
<text x="75.2" y="135.8">PB14</text>
<text x="68.7" y="141.5">17</text>
<text x="75.2" y="142.9">PB15</text>
<text x="107.4" y="142.9">NRST</text>
<text x="118.6" y="141.5">24</text>
<text x="239.8" y="143.2">1</text>
<text x="68.7" y="148.5">16</text>
<text x="75.2" y="149.9">PA8</text>
<text x="108" y="149.9">PB11</text>
<text x="118.6" y="148.5">25</text>
<text x="239.8" y="146.8">2</text>
<text x="243.3" y="145">GND</text>
<text x="243.3" y="148.5">VCC</text>
<text x="68.7" y="155.6">15</text>
<text x="118.6" y="155.6">26</text>
<text x="239.8" y="150.3">3</text>
<text x="239.8" y="153.8">4</text>
<text x="243.3" y="152">scl</text>
<text x="243.3" y="155.6">sda</text>
<text x="75.2" y="157">PA9</text>
<text x="108" y="157">PB10</text>
<text x="239.8" y="157.3">5</text>
<text x="239.8" y="160.9">6</text>
<text x="243.3" y="159.1">CS</text>
<text x="68.7" y="162.6">14</text>
<text x="75.2" y="164">PA10</text>
<text x="110" y="164">PB1</text>
<text x="118.6" y="162.6">27</text>
<text x="243.3" y="162.6">DC</text>
<text x="68.7" y="169.7">13</text>
<text x="75.2" y="171.1">PA11</text>
<text x="110" y="171.1">PB0</text>
<text x="118.6" y="169.7">28</text>
<text x="68.7" y="176.7">12</text>
<text x="75.2" y="178.2">PA12</text>
<text x="110" y="178.2">PA7</text>
<text x="118.6" y="176.7">29</text>
<text x="68.7" y="183.8">11</text>
<text x="75.2" y="185.2">PA15</text>
<text x="110" y="185.2">PA6</text>
<text x="118.6" y="183.8">30</text>
<text x="68.7" y="190.9">10</text>
<text x="118.6" y="190.9">31</text>
<text x="70.7" y="197.9">9</text>
<text x="75.2" y="192.3">PB3</text>
<text x="110" y="192.3">PA5</text>
<text x="118.6" y="197.9">32</text>
<text x="75.2" y="199.3">PB4</text>
<text x="110" y="199.3">PA4</text>
<text x="70.7" y="205">8</text>
<text x="75.2" y="206.4">PB5</text>
<text x="110" y="206.4">PA3</text>
<text x="118.6" y="205">33</text>
<text x="70.7" y="212">7</text>
<text x="75.2" y="213.4">PB6</text>
<text x="110" y="213.4">PA2</text>
<text x="118.6" y="212">34</text>
<text x="70.7" y="219.1">6</text>
<text x="75.2" y="220.5">PB7</text>
<text x="110" y="220.5">PA1</text>
<text x="118.6" y="219.1">35</text>
<text x="70.7" y="226.1">5</text>
<text x="75.2" y="227.5">PB8</text>
<text x="110" y="227.5">PA0</text>
<text x="118.6" y="226.1">36</text>
<text x="70.7" y="233.2">4</text>
<text x="118.6" y="233.2">37</text>
<text x="75.2" y="234.6">PB9</text>
<text x="107.9" y="234.6">PC15</text>
<text x="107.9" y="241.7">PC14</text>
<text x="118.6" y="240.2">38</text>
<text x="107.9" y="248.7">PC13</text>
<text x="118.6" y="247.3">39</text>
<text x="42.9" y="333.4">1</text>
<text x="49.1" y="335.7">IN+</text>
<text x="58.1" y="335.7">OUT+</text>
<text x="70.9" y="333.4">4</text>
<text x="42.9" y="340.4">2</text>
<text x="70.9" y="340.1">3</text>
<text x="49.1" y="342.7">IN-</text>
<text x="59.1" y="342.4">OUT-</text>
<text x="114.5" y="404.3">20</text>
<text x="121" y="405.7">PB12</text>
<text x="114.5" y="411.3">19</text>
<text x="121" y="412.8">PB13</text>
<text x="114.5" y="418.4">18</text>
<text x="121" y="419.8">PB14</text>
<text x="114.5" y="425.5">17</text>
<text x="164.4" y="425.5">24</text>
<text x="121" y="426.9">PB15</text>
<text x="153.3" y="426.9">NRST</text>
<text x="114.5" y="432.5">16</text>
<text x="121" y="433.9">PA8</text>
<text x="153.8" y="433.9">PB11</text>
<text x="164.4" y="432.5">25</text>
<text x="114.5" y="439.6">15</text>
<text x="121" y="441">PA9</text>
<text x="153.8" y="441">PB10</text>
<text x="164.4" y="439.6">26</text>
<text x="343.9" y="441.3">1</text>
<text x="347.4" y="443.1">GND</text>
<text x="114.5" y="446.6">14</text>
<text x="121" y="448">PA10</text>
<text x="155.9" y="448">PB1</text>
<text x="164.4" y="446.6">27</text>
<text x="343.9" y="444.9">2</text>
<text x="343.9" y="448.4">3</text>
<text x="347.4" y="446.6">VCC</text>
<text x="114.5" y="453.7">13</text>
<text x="121" y="455.1">PA11</text>
<text x="155.9" y="455.1">PB0</text>
<text x="164.4" y="453.7">28</text>
<text x="343.9" y="451.9">4</text>
<text x="343.9" y="455.4">5</text>
<text x="347.4" y="450.1">scl</text>
<text x="347.4" y="453.7">sda</text>
<text x="114.5" y="460.7">12</text>
<text x="164.4" y="460.7">29</text>
<text x="343.9" y="459">6</text>
<text x="347.4" y="457.2">CS</text>
<text x="347.4" y="460.7">DC</text>
<text x="114.5" y="467.8">11</text>
<text x="121" y="462.1">PA12</text>
<text x="155.9" y="462.1">PA7</text>
<text x="164.4" y="467.8">30</text>
<text x="121" y="469.2">PA15</text>
<text x="155.9" y="469.2">PA6</text>
<text x="114.5" y="474.8">10</text>
<text x="121" y="476.3">PB3</text>
<text x="155.9" y="476.3">PA5</text>
<text x="164.4" y="474.8">31</text>
<text x="116.6" y="481.9">9</text>
<text x="121" y="483.3">PB4</text>
<text x="155.9" y="483.3">PA4</text>
<text x="164.4" y="481.9">32</text>
<text x="116.6" y="489">8</text>
<text x="121" y="490.4">PB5</text>
<text x="155.9" y="490.4">PA3</text>
<text x="164.4" y="489">33</text>
<text x="116.6" y="496">7</text>
<text x="121" y="497.4">PB6</text>
<text x="155.9" y="497.4">PA2</text>
<text x="164.4" y="496">34</text>
<text x="116.6" y="503.1">6</text>
<text x="164.4" y="503.1">35</text>
<text x="121" y="504.5">PB7</text>
<text x="155.9" y="504.5">PA1</text>
<text x="116.6" y="510.1">5</text>
<text x="121" y="511.5">PB8</text>
<text x="155.9" y="511.5">PA0</text>
<text x="164.4" y="510.1">36</text>
<text x="116.6" y="517.2">4</text>
<text x="121" y="518.6">PB9</text>
<text x="153.8" y="518.6">PC15</text>
<text x="164.4" y="517.2">37</text>
<text x="153.8" y="525.6">PC14</text>
<text x="164.4" y="524.2">38</text>
<text x="153.8" y="532.7">PC13</text>
<text x="164.4" y="531.3">39</text>
</g>
<g font-size="3.2">
<text x="356.9" y="47.6">+</text>
<text x="65.3" y="52.3" transform="rotate(-90 65.3 52.3)">2</text>
<text x="67.1" y="48.8" transform="rotate(-90 67.1 48.8)">GND</text>
<text x="229.3" y="52.3" transform="rotate(-90 229.3 52.3)">2</text>
<text x="231.1" y="48.8" transform="rotate(-90 231.1 48.8)">GND</text>
<text x="358.1" y="51.2">-</text>
<text x="93.2" y="122.8" transform="rotate(-90 93.2 122.8)">D-</text>
<text x="96.7" y="123.9" transform="rotate(-90 96.7 123.9)">D+</text>
<text x="100.2" y="122.7" transform="rotate(-90 100.2 122.7)">DI</text>
<text x="108.8" y="121.7">GND</text>
<text x="118.6" y="120.3">21</text>
<text x="103.8" y="126.2" transform="rotate(-90 103.8 126.2)">GND</text>
<text x="108.8" y="128.8">GND</text>
<text x="118.6" y="127.4">22</text>
<text x="344.5" y="137.6">1</text>
<text x="344.5" y="141.1">2</text>
<text x="350.7" y="139.9">GND</text>
<text x="350.7" y="143.4">VCC</text>
<text x="344.5" y="144.6">3</text>
<text x="344.5" y="148.2">4</text>
<text x="350.7" y="146.9">CE</text>
<text x="344.5" y="151.7">5</text>
<text x="344.5" y="155.2">6</text>
<text x="350.7" y="150.5">CSN</text>
<text x="350.7" y="154">SCK</text>
<text x="344.5" y="158.7">7</text>
<text x="350.7" y="157.5">MOSI</text>
<text x="350.7" y="161">MISO</text>
<text x="344.5" y="162.3">8</text>
<text x="350.7" y="164.6">IRQ</text>
<text x="70.7" y="247.3">2</text>
<text x="75.2" y="248.7">GND</text>
<text x="23.5" y="329.8">+</text>
<text x="24.7" y="333.4">-</text>
<text x="148.7" y="331.6">1</text>
<text x="148.7" y="335.1">2</text>
<text x="154.9" y="333.9">GND</text>
<text x="148.7" y="338.7">3</text>
<text x="154.9" y="337.4">VCC</text>
<text x="154.9" y="341">CE</text>
<text x="148.7" y="342.2">4</text>
<text x="148.7" y="345.7">5</text>
<text x="154.9" y="344.5">CSN</text>
<text x="148.7" y="349.2">6</text>
<text x="148.7" y="352.8">7</text>
<text x="154.9" y="348">SCK</text>
<text x="154.9" y="351.5">MOSI</text>
<text x="148.7" y="356.3">8</text>
<text x="154.9" y="355.1">MISO</text>
<text x="154.9" y="358.6">IRQ</text>
<text x="139" y="406.8" transform="rotate(-90 139 406.8)">D-</text>
<text x="142.6" y="407.9" transform="rotate(-90 142.6 407.9)">D+</text>
<text x="146.1" y="406.7" transform="rotate(-90 146.1 406.7)">DI</text>
<text x="154.7" y="405.7">GND</text>
<text x="164.4" y="404.3">21</text>
<text x="149.6" y="410.2" transform="rotate(-90 149.6 410.2)">GND</text>
<text x="154.7" y="412.8">GND</text>
<text x="164.4" y="411.3">22</text>
<text x="116.6" y="531.3">2</text>
<text x="121" y="532.7">GND</text>
</g>
<g font-size="3.2" fill="#f00">
<text x="89.6" y="125.5" transform="rotate(-90 89.6 125.5)">VCC</text>
<text x="70.7" y="240.2">3</text>
<text x="75.2" y="241.7">5V</text>
<text x="107.6" y="255.8">VBAT</text>
<text x="118.6" y="254.4">40</text>
<text x="135.5" y="409.5" transform="rotate(-90 135.5 409.5)">VCC</text>
<text x="116.6" y="524.2">3</text>
<text x="121" y="525.6">5V</text>
<text x="153.5" y="539.8">VBAT</text>
<text x="164.4" y="538.3">40</text>
</g>
<g font-size="3.2" fill="#090">
<text x="109.9" y="135.8">3V3</text>
<text x="118.6" y="134.4">23</text>
<text x="70.7" y="254.4">1</text>
<text x="75.2" y="255.8">3V3</text>
<text x="155.8" y="419.8">3V3</text>
<text x="164.4" y="418.4">23</text>
<text x="116.6" y="538.3">1</text>
<text x="121" y="539.8">3V3</text>
</g>
<g font-size="2.5" fill="#a54b4b">
<text x="361.6" y="208.7">USB</text>
<text x="373.6" y="505.4">USB</text>
</g>
<g font-size="2.1" fill="#a54b4b">
<text x="335.2" y="202.8">CTS</text>
<text x="335.2" y="199.3">GND</text>
<text x="335.2" y="209.9">TX</text>
<text x="335.2" y="206.4">VCC</text>
<text x="335.2" y="213.4">RX</text>
<text x="335.2" y="216.9">DTR</text>
<text x="327.7" y="326.3">1</text>
<text x="327.7" y="329.9">2</text>
<text x="336.7" y="328.1">GND</text>
<text x="327.7" y="333.4">3</text>
<text x="336.7" y="331.6">+5V</text>
<text x="336.7" y="335.1">VRX</text>
<text x="327.7" y="336.9">4</text>
<text x="327.7" y="340.4">5</text>
<text x="336.7" y="338.6">VRY</text>
<text x="336.7" y="342.2">SW</text>
<text x="328" y="379.2">1</text>
<text x="328" y="382.8">2</text>
<text x="337" y="381">GND</text>
<text x="328" y="386.3">3</text>
<text x="328" y="389.8">4</text>
<text x="337" y="384.5">+5V</text>
<text x="337" y="388">VRX</text>
<text x="328" y="393.4">5</text>
<text x="337" y="391.6">VRY</text>
<text x="337" y="395.1">SW</text>
<text x="347.2" y="496">GND</text>
<text x="347.2" y="503">VCC</text>
<text x="347.2" y="499.5">CTS</text>
<text x="347.2" y="506.6">TX</text>
<text x="347.2" y="510.1">RX</text>
<text x="347.2" y="513.6">DTR</text>
</g>
<g font-size="1.8" fill="#f00">
<text x="24.7" y="29.9" transform="rotate(-90 24.7 29.9)">+</text>
<text x="144.7" y="29.9" transform="rotate(-90 144.7 29.9)">+</text>
<text x="188.8" y="29.9" transform="rotate(-90 188.8 29.9)">+</text>
<text x="308.7" y="29.9" transform="rotate(-90 308.7 29.9)">+</text>
</g>
<g font-size="1.8" fill="#00f">
<text x="24.4" y="44.9" transform="rotate(-90 24.4 44.9)">-</text>
<text x="144.3" y="44.9" transform="rotate(-90 144.3 44.9)">-</text>
<text x="188.4" y="44.9" transform="rotate(-90 188.4 44.9)">-</text>
<text x="308.4" y="44.9" transform="rotate(-90 308.4 44.9)">-</text>
</g>
<text font-size="1.4" fill="#840000" x="53" y="328.8">LM2596 Adjustable</text>
</svg>
